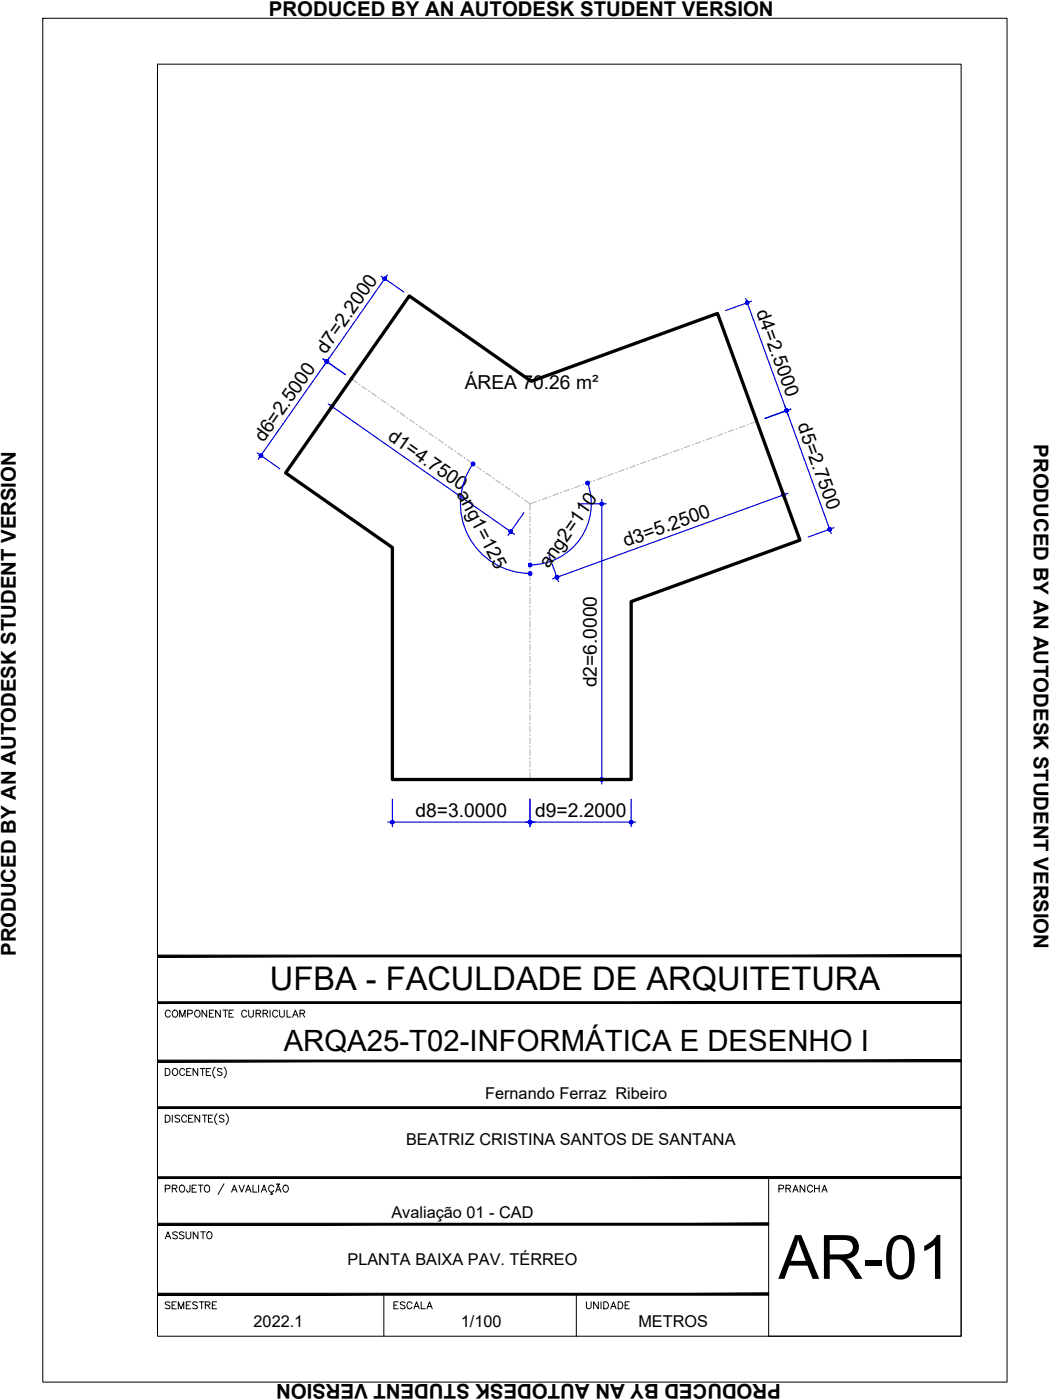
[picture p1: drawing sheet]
<svg xmlns="http://www.w3.org/2000/svg" width="229mm" height="305mm" viewBox="0 0 229 305" stroke-linecap="round" stroke-linejoin="round" font-family="sans-serif">
<!-- layer: ARQ_EIXO CINZA 04 -->
<g fill="none" stroke="#bababa" stroke-width=".25">
<path d="M76.5 82.5l1.3 .9M78.8 84.1l1 .7M80.9 85.5l1 .7M83 87l1 .7M85 88.4l1.1 .8M87.1 89.9l1.1 .7M89.2 91.4l1.1 .7M91.3 92.8l1 .7M93.3 94.3l1.1 .7M95.5 95.7l1 .7M97.5 97.2l1.1 .7M99.6 98.6l1 .8"/>
<path d="M143.1 99.7l-1.2 .4M145.5 98.8l-1.2 .4M147.8 97.9l-1.2 .4M150.2 97l-1.1 .5M152.6 96.2l-1.2 .4M155 95.3l-1.2 .4M157.4 94.4l-1.2 .5M159.8 93.6l-1.2 .4M162.2 92.7l-1.2 .4M164.8 91.7l-1.4 .5M101.7 100.1l1 .7M103.8 101.6l1 .7"/>
<path d="M105.8 103l1.1 .7M107.9 104.5l1.1 .7M110 105.9l1 .7M112.1 107.4l1 .7M114.2 108.8l1.2 .9M115.4 112.4v1.3M115.4 114.9v1.3M115.4 117.5v1.2M116.8 109.2l-1.4 .5v1.4M119.2 108.3l-1.2 .5M121.6 107.4l-1.2 .5M124 106.6l-1.2 .4"/>
<path d="M126.4 105.7l-1.2 .5M128.7 104.9l-1.1 .4M131.1 104l-1.1 .4M133.5 103.1l-1.2 .4M135.9 102.2l-1.2 .5M138.3 101.4l-1.2 .4M140.7 100.5l-1.2 .4M115.4 120v1.3M115.4 122.6v1.2M115.4 125.1v1.3M115.4 127.6v1.3M115.4 130.2v1.2"/>
<path d="M115.4 132.7v1.3M115.4 135.3v1.2M115.4 137.8v1.3M115.4 140.3v1.3M115.4 142.9v1.2M115.4 145.4v1.3M115.4 148v1.2M115.4 150.5v1.3M115.4 153v1.3M115.4 155.6v1.2M115.4 158.1v1.3M115.4 160.7v1.2"/>
<path d="M115.4 163.2v1.3M115.4 165.7v1.3M115.4 168.3v1.4"/>
</g>
<g fill="#bababa" stroke="#bababa" stroke-width=".22">
<path d="M115.3 167.6h.2z"/>
<path d="M115.3 165.1h.2z"/>
<path d="M115.3 160h.2z"/>
<path d="M115.3 154.9h.2z"/>
<path d="M115.3 149.9h.2z"/>
<path d="M115.3 147.3h.2z"/>
<path d="M115.3 139.7h.2z"/>
<path d="M115.3 137.2h.2z"/>
<path d="M115.3 132.1h.2z"/>
<path d="M115.3 129.5h.2z"/>
<path d="M115.3 119.4h.2z"/>
<path d="M115.3 111.8h.2z"/>
<path d="M117.3 109h.2z"/>
<path d="M122.2 107.1v.2z"/>
<path d="M126.9 105.5h.1z"/>
<path d="M131.7 103.8h.1z"/>
<path d="M138.9 101.1l.1 .1z"/>
<path d="M143.6 99.4h.2z"/>
<path d="M148.3 97.7h.2z"/>
<path d="M157.9 94.2h.2z"/>
<path d="M160.3 93.3h.1z"/>
<path d="M107.3 104.1h.2z"/>
<path d="M105.2 102.7h.2z"/>
<path d="M101.1 99.7l.1 .1z"/>
<path d="M96.9 96.8h.2z"/>
<path d="M92.8 93.9h.1z"/>
<path d="M90.7 92.5h.1z"/>
<path d="M88.6 91h.2z"/>
<path d="M84.5 88v.1z"/>
<path d="M80.3 85.2h.1z"/>
<path d="M78.2 83.7h.2z"/>
<circle cx="115.4" cy="162.5" r=".07"/>
<circle cx="115.4" cy="157.5" r=".07"/>
<circle cx="115.4" cy="152.4" r=".07"/>
<circle cx="115.4" cy="144.8" r=".07"/>
<circle cx="115.4" cy="142.2" r=".07"/>
<circle cx="115.4" cy="134.6" r=".07"/>
<circle cx="115.4" cy="127" r=".07"/>
<circle cx="115.4" cy="124.4" r=".07"/>
<circle cx="115.4" cy="121.9" r=".07"/>
<circle cx="115.4" cy="116.8" r=".07"/>
<circle cx="115.4" cy="114.3" r=".07"/>
<circle cx="119.8" cy="108.1" r=".07"/>
<circle cx="124.6" cy="106.4" r=".07"/>
<circle cx="129.3" cy="104.6" r=".07"/>
<circle cx="134.1" cy="102.9" r=".07"/>
<circle cx="136.5" cy="102" r=".07"/>
<circle cx="141.3" cy="100.3" r=".07"/>
<circle cx="146.1" cy="98.5" r=".07"/>
<circle cx="150.8" cy="96.8" r=".07"/>
<circle cx="153.2" cy="95.9" r=".07"/>
<circle cx="155.6" cy="95.1" r=".07"/>
<circle cx="162.8" cy="92.4" r=".07"/>
<circle cx="113.7" cy="108.4" r=".07"/>
<circle cx="111.6" cy="107" r=".07"/>
<circle cx="109.5" cy="105.5" r=".07"/>
<circle cx="103.3" cy="101.2" r=".07"/>
<circle cx="99.1" cy="98.2" r=".07"/>
<circle cx="94.9" cy="95.3" r=".07"/>
<circle cx="86.6" cy="89.5" r=".07"/>
<circle cx="82.4" cy="86.6" r=".07"/>
</g>
<!-- layer: COTA AZUL -->
<g fill="none" stroke="#00f" stroke-width=".25">
<path d="M84.3 59.9l-13.7 19.6M70.3 78.1l4.9 3.5M71.7 77.9l-15.5 22.1M82.9 60.1l5 3.4M162.3 65l9.3 25.3M163.6 65.6l-5.6 2M56 98.6l4.9 3.5M71.5 87.9l40.5 28.4M75.1 84.4l-3.4 4.9M170.9 88.4l10.1 27.8M172.2 89.1l-5.7 2M103 101a15.2 15.2 0 0 0 12.4 23.8"/>
<path d="M114 111.6l-3.4 4.9M126 109.7h6M127.9 105.1a13.3 13.3 0 0 1-12.5 17.9M131 108.7v62M168.9 103l2 5.7M171.5 107.4l-51.2 18.6M181.6 114.9l-5.7 2M119.5 121l2.1 5.6M84.4 179h54M85.4 174v6M115.4 174v6M126 169.7h6"/>
<path d="M137.4 174v6"/>
</g>
<!-- layer: 0 -->
<g fill="#00f" stroke="#00f" stroke-width=".22">
<path d="M72 88.3l-.1 .2h.4zM71.9 88.5h.4l-.4 .1zM71.9 88.6l.2 .2 .2-.3z"/>
<path d="M72.3 88.5l-.2 .3 .2 .1zM72.3 88.5l.1 .3-.1 .1zM72.3 88.5l.1 .3 .2-.1z"/>
<path d="M72.3 88.5l.3 .2v-.2zM72.3 88.5l.3-.2v.2zM72.5 88.2l-.2 .3 .3-.2z"/>
<path d="M72.3 88.1v.4l.2-.3zM72.1 88.1h.2v.4zM72 88.3l.3 .2-.2-.4z"/>
<path d="M111.2 115.7l.3 .3v-.2zM111.2 115.7l.3-.1v.2zM111.4 115.4l-.2 .3 .3-.1z"/>
<path d="M111.2 115.4v.3l.2-.3zM111 115.4h.2v.3zM110.9 115.5l.3 .2-.2-.3z"/>
<path d="M110.9 115.5l-.1 .2h.4zM110.8 115.7h.4l-.3 .2zM110.9 115.9l.1 .1 .2-.3z"/>
<path d="M111.2 115.7l-.2 .3 .2 .1zM111.2 115.7l.1 .4h-.1zM111.2 115.7l.1 .4 .2-.1z"/>
<path d="M130.8 109.4l.2 .3v-.4zM130.8 109.4l.2 .3-.3-.2zM130.7 109.5l-.1 .2h.4z"/>
<path d="M130.6 109.7l.1 .2 .3-.2zM130.7 109.9l.3-.2-.2 .3zM131 109.7l-.2 .3 .2 .1z"/>
<path d="M131 109.7v.4l.2-.1zM131 109.7l.3 .2-.1 .1zM131 109.7l.3 .2 .1-.2z"/>
<path d="M131 109.7h.4l-.1-.2zM131.2 109.4l.1 .1-.3 .2zM131 109.3v.4l.2-.3z"/>
<path d="M131 169.7v.4l.2-.1zM131 169.7l.3 .2-.1 .1zM131 169.7l.3 .2 .1-.2z"/>
<path d="M131 169.7h.4l-.1-.2zM131.2 169.4l.1 .1-.3 .2zM131 169.3v.4l.2-.3z"/>
<path d="M130.8 169.4l.2 .3v-.4zM130.8 169.4l.2 .3-.3-.2zM130.7 169.5l-.1 .2h.4z"/>
<path d="M130.6 169.7l.1 .2 .3-.2zM130.7 169.9l.3-.2-.2 .3zM131 169.7l-.2 .3 .2 .1z"/>
<path d="M120.9 125.8l.1 .2 .2-.3zM121.2 125.7v.4l-.2-.1zM121.2 125.7v.4l.2-.1z"/>
<path d="M121.2 125.7l.2 .3 .1-.1zM121.2 125.7l.4 .1-.1 .1zM121.2 125.7l.4 .1v-.2z"/>
<path d="M121.5 125.4l-.3 .3 .4-.1zM121.3 125.3l.2 .1-.3 .3zM121.1 125.3l.1 .4 .1-.4z"/>
<path d="M120.9 125.4l.3 .3-.1-.4zM120.9 125.4l.3 .3-.3-.1zM120.9 125.6v.2l.3-.1z"/>
<path d="M170.8 107.4l-.2 .3 .3-.1zM170.6 107.4h.2l-.2 .3zM170.4 107.4l.2 .3v-.3z"/>
<path d="M170.3 107.5l.3 .2-.2-.3zM170.3 107.5l.3 .2h-.4zM170.2 107.7v.2l.4-.2z"/>
<path d="M170.2 107.9l.1 .1 .3-.3zM170.6 107.7l-.1 .4-.2-.1zM170.6 107.7l-.1 .4h.2z"/>
<path d="M170.6 107.7l.1 .4 .2-.1zM170.6 107.7l.3 .1v.2zM170.6 107.7l.3 .1v-.2z"/>
<path d="M162.4 65.7l.3 .2-.1-.4zM162.4 65.7l.3 .2-.4-.1zM162.3 65.8v.2l.4-.1z"/>
<path d="M162.3 66l.1 .2 .3-.3zM162.7 65.9l-.1 .4-.2-.1zM162.7 65.9l-.1 .4h.2z"/>
<path d="M162.7 65.9l.1 .4 .1-.2zM162.7 65.9l.3 .1-.1 .1zM162.7 65.9l.3 .1v-.2z"/>
<path d="M162.9 65.6l-.2 .3 .3-.1zM162.7 65.5l.2 .1-.2 .3zM162.6 65.5l.1 .4v-.4z"/>
<path d="M171.2 89.4l.2 .3 .1-.1zM171.2 89.4l.4 .1-.1 .1zM171.2 89.4l.4 .1v-.2z"/>
<path d="M171.4 89.1l-.2 .3 .4-.1zM171.3 89l.1 .1-.2 .3zM171.1 89l.1 .4 .1-.4z"/>
<path d="M170.9 89.2l.3 .2-.1-.4zM170.9 89.2l.3 .2-.3-.1zM170.9 89.3v.2l.3-.1z"/>
<path d="M170.9 89.5l.1 .2 .2-.3zM171 89.7l.2-.3v.3zM171.2 89.4v.3h.2z"/>
<path d="M170.9 89.2l.3 .2-.1-.4zM170.9 89.2l.3 .2-.3-.1zM170.9 89.3v.2l.3-.1z"/>
<path d="M170.9 89.5l.1 .2 .2-.3zM171 89.7l.2-.3v.3zM171.2 89.4v.3h.2z"/>
<path d="M171.2 89.4l.2 .3 .1-.1zM171.2 89.4l.4 .1-.1 .1zM171.2 89.4l.4 .1v-.2z"/>
<path d="M171.4 89.1l-.2 .3 .4-.1zM171.3 89l.1 .1-.2 .3zM171.1 89l.1 .4 .1-.4z"/>
<path d="M180.6 115.2l.2 .4 .1-.1zM180.6 115.2l.4 .1-.1 .2zM180.6 115.2l.4 .1v-.2z"/>
<path d="M180.9 114.9l-.3 .3 .4-.1zM180.7 114.9h.2l-.3 .3zM180.5 114.9l.1 .3 .1-.3z"/>
<path d="M180.3 115l.3 .2-.1-.3zM180.3 115l.3 .2h-.3zM180.3 115.2v.2l.3-.2z"/>
<path d="M180.3 115.4l.1 .1 .2-.3zM180.6 115.2v.4l-.2-.1zM180.6 115.2v.4h.2z"/>
<path d="M71.2 78.3v.4l.2-.3zM71 78.4l.2-.1v.4zM70.8 78.5l.4 .2-.2-.3z"/>
<path d="M70.8 78.5v.2h.4zM70.8 78.7h.4l-.4 .2zM70.8 78.9l.2 .1 .2-.3z"/>
<path d="M71.2 78.7l-.2 .3 .1 .1zM71.2 78.7l.1 .3-.2 .1zM71.2 78.7l.1 .3 .2-.1z"/>
<path d="M71.2 78.7l.3 .2v-.2zM71.2 78.7l.3-.1v.1zM71.4 78.4l-.2 .3 .3-.1z"/>
<path d="M56.8 99.2l-.2 .3 .2 .1zM56.8 99.2l.2 .3-.2 .1zM56.8 99.2l.2 .3 .1-.1z"/>
<path d="M56.8 99.2l.3 .2 .1-.2zM56.8 99.2l.3-.2 .1 .2zM57 98.9l-.2 .3 .3-.2z"/>
<path d="M56.9 98.8l-.1 .4 .2-.3zM56.6 98.8h.3l-.1 .4zM56.6 98.8l-.1 .2 .3 .2z"/>
<path d="M56.5 99l-.1 .1 .4 .1zM56.4 99.1l.4 .1-.3 .2zM56.5 99.4l.1 .1 .2-.3z"/>
<path d="M71.2 78.7l-.2 .3 .1 .1zM71.2 78.7l.1 .3-.2 .1zM71.2 78.7l.1 .3 .2-.1z"/>
<path d="M71.2 78.7l.3 .2v-.2zM71.2 78.7l.3-.1v.1zM71.4 78.4l-.2 .3 .3-.1z"/>
<path d="M71.2 78.3v.4l.2-.3zM71 78.4l.2-.1v.4zM70.8 78.5l.4 .2-.2-.3z"/>
<path d="M70.8 78.5v.2h.4zM70.8 78.7h.4l-.4 .2zM70.8 78.9l.2 .1 .2-.3z"/>
<path d="M83.8 60.3v.4l.2-.3zM83.6 60.4l.2-.1v.4zM83.5 60.5l.3 .2-.2-.3z"/>
<path d="M83.5 60.5l-.1 .2h.4zM83.4 60.7h.4l-.4 .1zM83.4 60.8l.2 .2 .2-.3z"/>
<path d="M83.8 60.7l-.2 .3h.1zM83.8 60.7l.1 .3h-.2zM83.8 60.7l.1 .3 .2-.1z"/>
<path d="M83.8 60.7l.3 .2 .1-.2zM83.8 60.7l.3-.2 .1 .2zM84 60.4l-.2 .3 .3-.2z"/>
<path d="M115.4 179h.4l-.1-.2zM115.6 178.7l.1 .1-.3 .2zM115.4 178.6v.4l.2-.3z"/>
<path d="M115.2 178.7l.2 .3v-.4zM115.2 178.7l.2 .3-.3-.2zM115.1 178.8v.2h.3z"/>
<path d="M115.1 179v.2l.3-.2zM115.1 179.2l.3-.2-.2 .3zM115.4 179l-.2 .3 .2 .1z"/>
<path d="M115.4 179v.4l.2-.1zM115.4 179l.3 .2-.1 .1zM115.4 179l.3 .2 .1-.2z"/>
<path d="M85 179l.1 .2 .3-.2zM85.1 179.2l.3-.2-.2 .3zM85.4 179l-.2 .3 .2 .1z"/>
<path d="M85.4 179v.4l.2-.1zM85.4 179l.3 .2-.1 .1zM85.4 179l.3 .2 .1-.2z"/>
<path d="M85.4 179h.4l-.1-.2zM85.6 178.7l.1 .1-.3 .2zM85.4 178.6v.4l.2-.3z"/>
<path d="M85.2 178.7l.2 .3v-.4zM85.2 178.7l.2 .3-.3-.2zM85.1 178.8l-.1 .2h.4z"/>
<path d="M137.4 179h.4v-.2zM137.6 178.7l.2 .1-.4 .2zM137.4 178.6v.4l.2-.3z"/>
<path d="M137.2 178.7l.2 .3v-.4zM137.1 178.8l.1-.1 .2 .3zM137.1 178.8l-.1 .2h.4z"/>
<path d="M137 179l.1 .2 .3-.2zM137.1 179.2l.3-.2-.2 .3zM137.4 179l-.2 .3 .2 .1z"/>
<path d="M137.4 179v.4l.2-.1zM137.4 179l.4 .2-.2 .1zM137.4 179l.4 .2v-.2z"/>
<path d="M115.1 179v.2l.3-.2zM115.1 179.2l.3-.2-.2 .3zM115.4 179l-.2 .3 .2 .1z"/>
<path d="M115.4 179v.4l.2-.1zM115.4 179l.3 .2-.1 .1zM115.4 179l.3 .2 .1-.2z"/>
<path d="M115.4 179h.4l-.1-.2zM115.6 178.7l.1 .1-.3 .2zM115.4 178.6v.4l.2-.3z"/>
<path d="M115.2 178.7l.2 .3v-.4zM115.2 178.7l.2 .3-.3-.2zM115.1 178.8v.2h.3z"/>
<path d="M103 100.6v.4l.2-.3zM102.8 100.7l.2-.1v.4zM102.8 100.7l-.1 .1 .3 .2z"/>
<path d="M102.7 100.8l-.1 .2h.4zM102.6 101h.4l-.3 .2zM102.7 101.2l.1 .1 .2-.3z"/>
<path d="M103 101l-.2 .3 .2 .1zM103 101l.2 .3-.2 .1zM103 101l.2 .3 .1-.1z"/>
<path d="M103 101l.3 .2 .1-.2zM103 101l.3-.2 .1 .2zM103.2 100.7l-.2 .3 .3-.2z"/>
<path d="M115.4 124.8h.4l-.1-.1zM115.6 124.5l.1 .2-.3 .1zM115.4 124.5v.3l.2-.3z"/>
<path d="M115.2 124.5l.2 .3v-.3zM115.2 124.5l.2 .3-.3-.1zM115.1 124.7v.1h.3z"/>
<path d="M115.1 124.8v.3l.3-.3zM115.1 125.1l.3-.3-.2 .4zM115.4 124.8l-.2 .4h.2z"/>
<path d="M115.4 124.8v.4h.2zM115.4 124.8l.3 .3-.1 .1zM115.4 124.8l.3 .3 .1-.3z"/>
<path d="M115.1 123v.2l.3-.2zM115.1 123.2l.3-.2-.2 .3zM115.4 123l-.2 .3 .2 .1z"/>
<path d="M115.4 123v.4l.2-.1zM115.4 123l.3 .2-.1 .1zM115.4 123l.3 .2 .1-.2z"/>
<path d="M115.4 123h.4l-.1-.2zM115.6 122.7l.1 .1-.3 .2zM115.4 122.6v.4l.2-.3z"/>
<path d="M115.2 122.7l.2 .3v-.4zM115.2 122.7l.2 .3-.3-.2zM115.1 122.8v.2h.3z"/>
<path d="M127.6 104.9l.3 .3-.1-.4zM127.6 104.9l.3 .3-.3-.1zM127.6 105.1v.2l.3-.1z"/>
<path d="M127.6 105.3l.1 .2 .2-.3zM127.9 105.2l-.1 .3h-.1zM127.9 105.2l-.1 .3h.3z"/>
<path d="M127.9 105.2l.2 .3 .1-.1zM127.9 105.2h.4l-.1 .2zM127.9 105.2h.4v-.2z"/>
<path d="M128.2 104.9l-.3 .3 .4-.2zM128 104.8l.2 .1-.3 .3zM127.8 104.8l.1 .4 .1-.4z"/>
</g>
<path d="M89.1 64.4l26.6 18.6 40.5-14.8 18 49.4-36.8 13.4v38.7h-52v-50.5l-23.2-16.2z" fill="none" stroke="#000" stroke-width=".72"/>
<!-- layer: MRG_EXTERNA -->
<path d="M9.3 4h209.9v296.9h-209.9z" fill="none" stroke="#000" stroke-width=".22"/>
<!-- layer: MRG_INTERNA -->
<path d="M34.3 14h175v276.9h-175z" fill="none" stroke="#000" stroke-width=".22"/>
<!-- layer: SIMB_01 -->
<g fill="#000" stroke="#000" stroke-width=".22">
<path d="M34.3 218.1v.4l175-.4zM34.3 218.5l175-.4v.4z"/>
<path d="M34.3 207.9v.4l175-.4zM34.3 208.3l175-.4v.4z"/>
<path d="M34.3 230.8v.4l175-.4zM34.3 231.2l175-.4v.4z"/>
<path d="M34.3 256.2v.4l175-.4zM34.3 256.6l175-.4v.4z"/>
<path d="M34.3 241v.3l175-.3zM34.3 241.3l175-.3v.3z"/>
<path d="M34.3 266.3v.4l133-.4zM34.3 266.7l133-.4v.4z"/>
<path d="M34.3 282h133v-.4zM34.3 281.6h133l-133 .4z"/>
</g>
<g fill="none" stroke="#000" stroke-width=".22">
<path d="M45 219.9v1.5l-1-1.5v1.5M46.5 219.9h-.9v1.5h.9M48 219.9v1.5l-1.1-1.5v1.5M48.6 219.9h1M49.1 219.9v1.5M50.8 219.9h-.9v1.5h.9M54.1 219.9v1.1l.5 .4h.3l.3-.4v-1.1M58.8 219.9v1.5M60.9 219.9v1.1l.4 .4 .5-.2 .1-1.3M62.5 219.9v1.5h.9M209.3 208.1v82.8h-42v-34.5M36 232.6h.5a.82 .82 0 0 1 .5 .8 .82 .82 0 0 1-.5 .7h-.5z"/>
<path d="M37.1 220.3a.56 .56 0 0 0-.7-.4 .56 .56 0 0 0-.4 .6 .63 .63 0 0 0 .2 .8 .63 .63 0 0 0 .9-.2M37.7 220.1a.72 .72 0 0 1 1 .2 .72 .72 0 0 1-.3 1.1 .72 .72 0 0 1-.9-.4 .72 .72 0 0 1 .2-.9zM37.7 232.8a.72 .72 0 0 1 1 .2 .72 .72 0 0 1-.3 1.1 .72 .72 0 0 1-.9-.4 .72 .72 0 0 1 .2-.9zM39.1 221.4v-1.5l.6 1.5 .6-1.5v1.5M40.2 233a.56 .56 0 0 0-.6-.4 .56 .56 0 0 0-.5 .6 .63 .63 0 0 0 .3 .8 .63 .63 0 0 0 .8-.2M40.6 233.3h.6M40.9 220.7l.9-.1v-.5l-.3-.2h-.6v1.5M41.6 232.6h-1v1.5h1M42.7 220a.71 .71 0 0 1 .9 .7 .71 .71 0 0 1-.9 .7l-.3-.5v-.4zM43.1 232.6v1.5l-1.1-1.5v1.5M43.6 232.6h1M44.1 232.6v1.5"/>
<path d="M44.9 233.3h.6M45.6 220.6h.5M45.9 232.6h-1v1.5h1M46.8 232.3a1.57 1.57 0 0 0 0 2.4M48.3 232.8l-.3-.2-.7 .2 .2 .4 .5 .2 .3 .3v.2l-.3 .2-.7-.2M48.8 232.3a1.57 1.57 0 0 1 0 2.4M49.9 220.6h.5M53.7 220.3a.56 .56 0 0 0-.6-.4 .56 .56 0 0 0-.5 .6 .63 .63 0 0 0 .3 .8 .63 .63 0 0 0 .8-.2M55.8 220.6h.8l.2-.4-.4-.3h-.6v1.5M56.3 220.6l.5 .8M57.3 220.6h.8l.2-.4-.4-.3h-.6v1.5M57.8 220.6l.5 .8"/>
<path d="M60.5 220.3a.56 .56 0 0 0-.7-.4 .56 .56 0 0 0-.4 .6 .63 .63 0 0 0 .2 .8 .63 .63 0 0 0 .9-.2M63.7 221.4l.6-1.5 .6 1.5M63.9 220.9h.7M65.3 220.6h.9l.1-.4-.3-.3h-.7v1.5M65.8 220.6l.5 .8M36 242.8h.5a.82 .82 0 0 1 .5 .7 .82 .82 0 0 1-.5 .8h-.5zM36 258.8l.9-.1 .1-.6-1-.1v1.5M37.5 258.7l1-.1v-.5l-1-.1v1.5M37.5 242.8v1.5M38 258.7l.5 .8M39.1 243l-.3-.2-.7 .2 .2 .4 .7 .3 .1 .2v.2l-.3 .2-.7-.2M39.2 258.2a.72 .72 0 0 1 1 .2 .72 .72 0 0 1-.3 1.1 .72 .72 0 0 1-.9-.4 .72 .72 0 0 1 .2-.9z"/>
<path d="M40.6 243.2a.56 .56 0 0 0-.6-.4 .56 .56 0 0 0-.5 .6 .63 .63 0 0 0 .3 .8 .63 .63 0 0 0 .8-.2M41.1 243.5h.6M41.4 258l-.1 1.4-.4 .1-.2-.1-.1-.4M41.8 258.7h.6M42 242.8h-.9v1.5h.9M42.8 258h-1v1.5h1M43.2 258h1M43.5 242.8v1.5l-1-1.5v1.5M43.7 258v1.5M44.1 242.8h1M44.6 242.8v1.5M44.6 258.2a.63 .63 0 0 1 .8-.1 .63 .63 0 0 1 .2 .9 .57 .57 0 0 1-.5 .6 .57 .57 0 0 1-.6-.6z"/>
<path d="M45.4 243.5h.5M46.3 242.8h-.9v1.5h.9M47.2 242.5a1.57 1.57 0 0 0 0 2.3M48.8 243l-.4-.2-.6 .2 .1 .4 .7 .3 .2 .2v.2l-.4 .2-.6-.2M48.8 257.7l-1.3 2.4M49.2 242.5a1.57 1.57 0 0 1 0 2.3M50.4 259.5l.6-1.5 .6 1.5M50.7 259h.7M52 258l.6 1.5 .6-1.5M53.5 259.5l.6-1.5 .6 1.5M53.7 259h.7M55.1 258v1.5h.9"/>
<path d="M56.3 258v1.5M56.9 259.5l.6-1.5 .5 1.5M57.1 259h.7M59.1 259.5v.3l.2 .2h-.4M59.6 258.4a.6 .6 0 0 0-.9-.3 .6 .6 0 0 0-.2 .9 .54 .54 0 0 0 .4 .5 .54 .54 0 0 0 .7-.3M60 259.5l.6-1.5 .6 1.5M60.2 259h.8M60.3 257.8l-.1 .1M60.3 257.8h.2M60.5 257.8l.1 .1M60.6 257.9h.2M60.9 257.7l-.1 .2"/>
<path d="M61.8 258.2a.72 .72 0 0 1 1 .2 .72 .72 0 0 1-.3 1.1 .72 .72 0 0 1-.9-.4 .72 .72 0 0 1 .2-.9zM83.6 281.8v9.1M125.5 281.8v9.1"/>
</g>
<text font-size="13.3" x="169.5" y="278.4">AR-01</text>
<text font-size="7.1" x="58.8" y="215.6">UFBA - FACULDADE DE ARQUITETURA</text>
<text font-size="6.4" x="61.8" y="228.9">ARQA25-T02-INFORMÁTICA E DESENHO I</text>
<g font-size="4.4">
<text x="58.5" y="3.6">PRODUCED BY AN AUTODESK STUDENT VERSION</text>
<text x="225.1" y="96.7" transform="rotate(90 225.1 96.7)">PRODUCED BY AN AUTODESK STUDENT VERSION</text>
<text x="3.5" y="208.2" transform="rotate(-90 3.5 208.2)">PRODUCED BY AN AUTODESK STUDENT VERSION</text>
<text x="168.3" y="260.7">PRANCHA</text>
<text x="34.9" y="270.9">ASSUNTO</text>
<text x="34.9" y="286.1">SEMESTRE</text>
<text x="84.7" y="286.1">ESCALA</text>
<text x="126.3" y="286.1">UNIDADE</text>
<text x="170" y="301.3" transform="rotate(-180 170 301.3)">PRODUCED BY AN AUTODESK STUDENT VERSION</text>
</g>
<g font-size="4.2">
<text x="164.5" y="67.9" transform="rotate(70 164.5 67.9)">d4=2.5000</text>
<text x="70.9" y="77.2" transform="rotate(-55 70.9 77.2)">d7=2.2000</text>
<text x="101.2" y="84.7">ÁREA 70.26 m²</text>
<text x="84.2" y="95.5" transform="rotate(35 84.2 95.5)">d1=4.7500</text>
<text x="173.5" y="92.6" transform="rotate(70 173.5 92.6)">d5=2.7500</text>
<text x="57.4" y="96.5" transform="rotate(-55 57.4 96.5)">d6=2.5000</text>
<text x="99.3" y="107.5" transform="rotate(63 99.3 107.5)">ang1=125</text>
<text x="136.2" y="119.1" transform="rotate(-20 136.2 119.1)">d3=5.2500</text>
<text x="119.4" y="123.9" transform="rotate(-55 119.4 123.9)">ang2=110</text>
<text x="130" y="149.6" transform="rotate(-90 130 149.6)">d2=6.0000</text>
<text x="90.5" y="177.9">d8=3.0000</text>
<text x="116.5" y="177.9">d9=2.2000</text>
</g>
<g font-size="3.5">
<text x="105.6" y="239.3">Fernando Ferraz Ribeiro</text>
<text x="88.4" y="249.3">BEATRIZ CRISTINA SANTOS DE SANTANA</text>
<text x="85.2" y="265.2">Avaliação 01 - CAD</text>
<text x="75.6" y="275.4">PLANTA BAIXA PAV. TÉRREO</text>
<text x="55.2" y="289">2022.1</text>
<text x="100.3" y="289">1/100</text>
<text x="139" y="289">METROS</text>
</g>
</svg>
